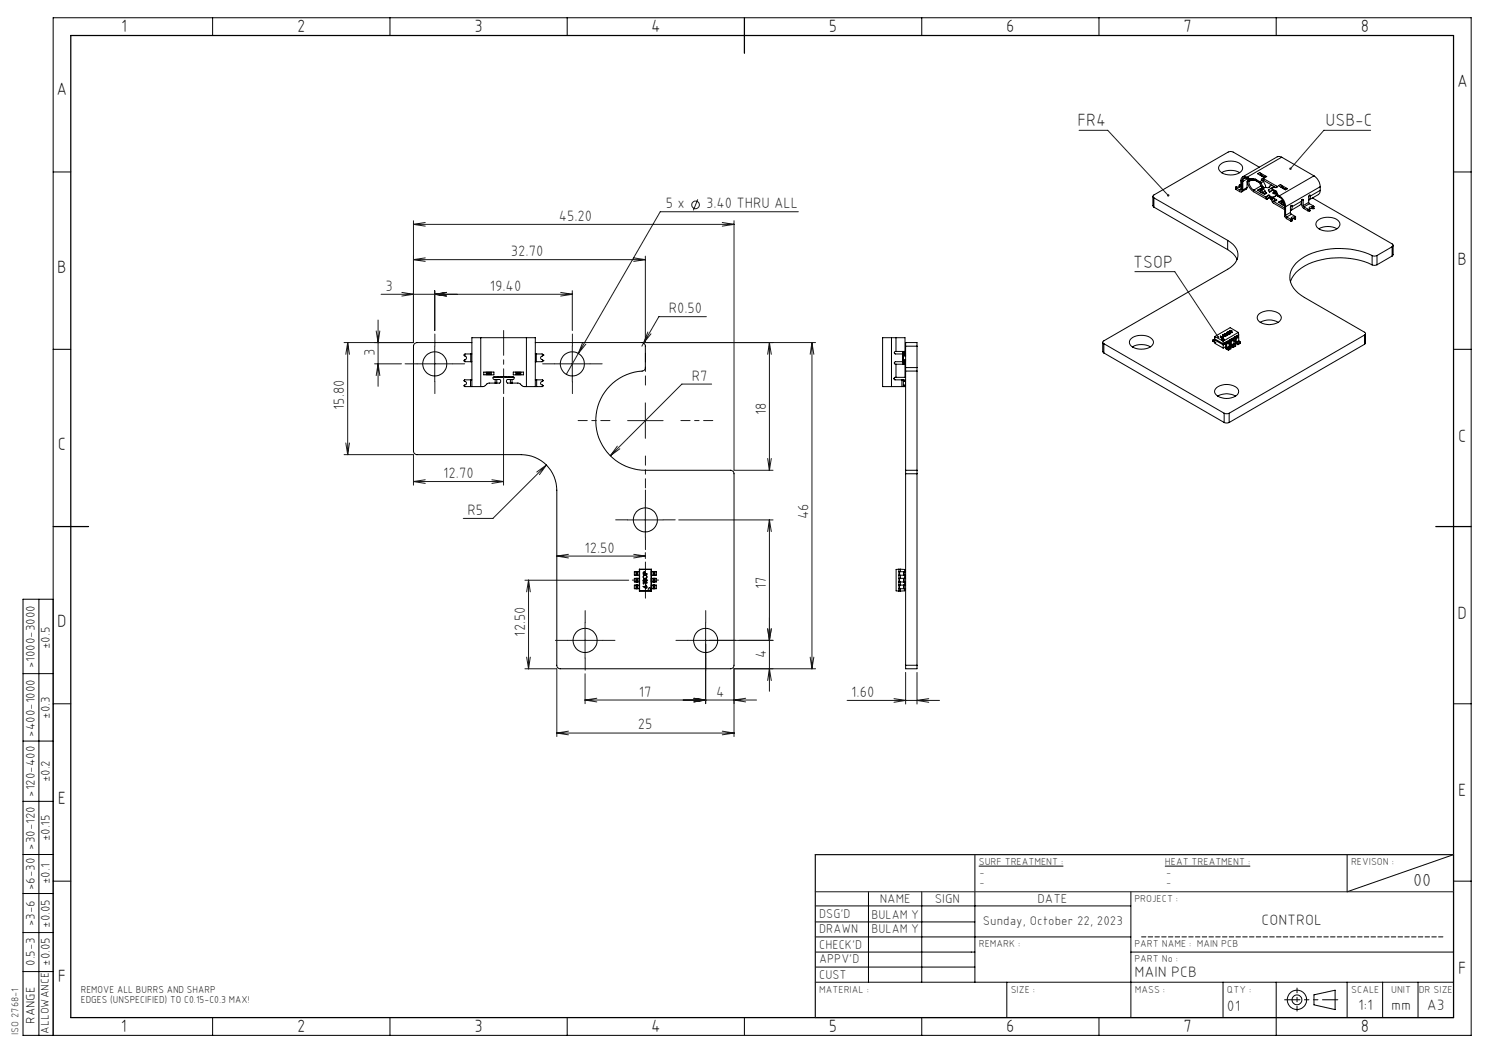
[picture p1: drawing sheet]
<svg xmlns="http://www.w3.org/2000/svg" width="420mm" height="297mm" viewBox="0 0 420 297" stroke-linecap="round" stroke-linejoin="round" font-family="sans-serif">
<g fill="none" stroke="#191924" stroke-width=".28">
<path d="M304.4 36.8h8.1l17 18.3M386.6 36.8h-13.2l-9.4 10.8M196.8 56.2l-1.2 3.1M225.2 59.7h-39l-23.1 40M116.6 62.3v34.3h-19.6M116.6 73.2h65.4M116.6 73.2l3.3 .5M116.6 63.3h90.4M116.6 63.3l3.3 .5M119.9 72.7l-3.3 .5M119.9 62.8l-3.3 .5M178.8 72.7l3.2 .5"/>
<path d="M182 72.2v24.4h48M182 73.2l-3.2 .5M203.7 62.8l3.3 .5M207 62.3v70.3h11.1M207 63.3l-3.3 .5M320.1 76.6h11.3l12.2 18.5M98.1 96.6v31.6M98.1 96.6l.5 3.3M98.1 96.6l-.6 3.3M106.1 93.3l.5 3.3 .5-3.3M106.6 90.3v18.7M107.5 83h53.9"/>
<path d="M113.3 82.5l3.3 .5-3.3 .5M122.6 82v11.2M122.6 97.6v10M125.9 82.5l-3.3 .5 3.3 .5M158.2 82.5l3.2 .5M161.4 82v11.2M161.4 97.6v10M161.4 83l-3.2 .5M163.1 99.7l-3.4 5.9M164.4 96.6l-1.3 3.1M165.2 97.1l-2.1 2.6M181.5 96.8l-.5 .8"/>
<path d="M182.7 93.7l-1.2 3.1M183.6 94.2l-2.1 2.6M199.2 89.3h-13.4l-4.3 7.5M217 96.6v36M217 96.6l.6 3.3M217 96.6l-.5 3.3M229 96.6v92M229 96.6l.6 3.3M229 96.6l-.5 3.3M105.7 102.6h7.5M106.1 105.9l.5-3.3 .5 3.3M117.7 102.6h9.9"/>
<path d="M142 112v24.8M156.5 102.6h9.9M177 118.6h10M182 113.6v10M200.7 108.3h-8.4l-20.1 20.2M97 128.2h19.6v8.6M97.5 125l.6 3.2M98.6 125l-.5 3.2M116.6 135.8h25.4M116.6 135.8l3.3 .5M119.9 135.3l-3.3 .5M138.7 135.3l3.3 .5"/>
<path d="M142 135.8l-3.3 .5M154.1 131.2l-15.1 15h-8.3M154.1 131.2l-2.7 1.9M154.1 131.2l-1.9 2.7M174.1 125.8l-1.9 2.7M174.8 126.6l-2.6 1.9M216.5 129.3l.5 3.3M217.6 129.3l-.6 3.3M157.1 156.8h24.9M157.1 156.8l3.2 .6M160.3 156.3l-3.2 .5M177 146.6h10"/>
<path d="M178.8 156.3l3.2 .5M182 141.6v10M182 155.9v1.6M182 156.8l-3.2 .6M191.5 146.6h26.6M217 146.6v48.4M217 146.6l.6 3.3M217 146.6l-.5 3.3M148.1 163.7h29.2M149.1 163.7v24.9M149.1 163.7l.5 3.2M149.1 163.7l-.5 3.2"/>
<path d="M165 175.6v10M199 175.6v22.9M216.5 177.3l.5 3.3 .6-3.3M148.1 188.6h9v19.1M148.6 185.3l.5 3.3M149.6 185.3l-.5 3.3M160.1 180.6h9.9M165 190v8.5M165 197.4h48.4M165 197.4l3.3 .6M168.3 197l-3.3 .4M195.7 197l3.3 .4-3.3 .6"/>
<path d="M210.3 197l-3.3 .4 3.3 .6M216.5 191.9l.5-3.3 .6 3.3M218.1 180.6h-24.1M228.5 185.3l.5 3.3M229.6 185.3l-.6 3.3M230 188.6h-23v19.1M238.9 197.6h26.1M252.2 197.1l3.2 .5-3.2 .5M255.4 189.6v9M258.7 189.6v9M262 197.1l-3.3 .5 3.3 .5M157.1 206.8h49.9"/>
<path d="M157.1 206.8l3.2 .5M160.3 206.2l-3.2 .6M203.7 206.2l3.3 .6M207 206.8l-3.3 .5M230 251.5h180"/>
<circle cx="196.2" cy="57.8" r="1.08"/>
</g>
<g fill="none" stroke="#000" stroke-width=".28">
<path d="M60 5v5M110 5v5M160 5v5M260 5v5M310 5v5M360 5v5M15 48.5h5M410 48.5h5M15 98.5h5M410 98.5h5M11 169v123M15 169h-8.5v123h408.5v-287h-400v287"/>
<path d="M6.5 190h8.5M15 198.5h5M410 198.5h5M6.5 209h8.5M6.5 226h8.5M6.5 241h8.5M6.5 252h8.5M15 248.5h5M230 255.5h89M245 251.5v25.5M260 251.5v25.5M275 241v36"/>
<path d="M276.1 244.3h23.8M319 251.5v35.5M328.6 244.3h24.1M380 241v10.5l30-10.5v46h-180M410 248.5h5M6.5 274h8.5M6.5 263h8.5M230 268.5h45M230 277h180M230 272.8h45M230 260h45M230 264.3h89"/>
<path d="M284 277v10M319 268.5h91M345 277v10M360 277v15M380 277v10M390 277v10M400 277v10M60 287v5M110 287v5M160 287v5M210 287v5M260 287v5"/>
<path d="M310 287v5M370.6 280.6l6-1.3v5.5l-6-1.4z"/>
<circle cx="365.8" cy="282" r="1.38"/>
<circle cx="365.8" cy="282" r="2.72"/>
</g>
<path d="M142.1 93.2v17.8" fill="none" stroke="#191924" stroke-width=".28" stroke-dasharray="15.2 1.3 1.3 1.3" stroke-dashoffset="8.2"/>
<path d="M182.1 168.7v-10.2" fill="none" stroke="#191924" stroke-width=".28" stroke-dasharray="15.2 1.3 1.3 1.3" stroke-dashoffset="12"/>
<path d="M178.4 163.6h7.4" fill="none" stroke="#191924" stroke-width=".28" stroke-dasharray="15.2 1.3 1.3 1.3" stroke-dashoffset="13.4"/>
<g fill="none" stroke="#191924" stroke-width=".28" stroke-dasharray="15.2 1.3 1.3 1.3">
<path d="M122.7 97.6v-3.4M161.5 97.6v-3.4M117.7 102.6h-3.4M122.7 107.6v3.4M127.7 102.6h3.4M156.5 102.6h-3.4M161.5 107.6v3.4M166.5 102.6h3.4M177.1 146.6h-3.4M182.1 141.6v-3.4M182.1 151.6v3.4M187.1 146.6h3.4"/>
<path d="M165.1 175.6v-3.4M199.1 175.6v-3.4M160.1 180.6h-3.4M165.1 185.6v3.4M170.1 180.6h3.4M194.1 180.6h-3.4M199.1 185.6v3.4M204.1 180.6h3.4"/>
</g>
<path d="M172.1 118.6h-9M182.1 108.6v-9M192.1 118.6h9M182.1 128.6v9" fill="none" stroke="#191924" stroke-width=".28" stroke-dasharray="15.2 1.3 1.3 1.3" stroke-dashoffset="12.6"/>
<path d="M365.9 278.7v6.5" fill="none" stroke="#000" stroke-width=".28" stroke-dasharray="15.2 1.3 1.3 1.3" stroke-dashoffset="13.9"/>
<path d="M407 264.3h-85" fill="none" stroke="#000" stroke-width=".28" stroke-dasharray="1.3 .6"/>
<path d="M377.4 282h-15.1" fill="none" stroke="#000" stroke-width=".28" stroke-dasharray="6.3 1.3 1.3 1.3 1.3 1.3" stroke-dashoffset="2"/>
<path d="M20 10h390v277h-390zM210 5v10M15 148.5h10M405 148.5h10" fill="none" stroke="#000" stroke-width=".35"/>
<path d="M410 241h-180v46" fill="none" stroke="#191924" stroke-width=".35"/>
<path d="M329.3 54.8l-.1 .5 .5 .1-.2-.3 .2 .2 .1-.4zM363.7 47.4v.4l.3-.2-.2 .2a.33 .33 0 0 0 .4 0 .33 .33 0 0 0 0-.5 .33 .33 0 0 0-.5 .1zM343.3 94.9l.1 .5h.4l-.2-.3 .3 .2-.1-.5z" fill="#191924"/>
<g fill="none" stroke="#000" stroke-width=".28">
<path d="M325.2 55.4v2.6l.3 .4M325.5 55.8l20.8 12M325.5 55.8v2.6M325.5 58.4l20.8 12M344.3 46.3a4.8 4.8 0 0 1 6 .3 1.61 1.61 0 0 1-1.3 2.4 4.3 4.3 0 0 1-5.2-1.2 1.28 1.28 0 0 1 .5-1.5zM344.6 48.7a5.1 5.1 0 0 1 5.1 0M348.5 52.8l.1 .6M348.6 53.4l1.2 .7h.5M348.6 52.9v.5M348.6 52.9l1.1 .7M349.5 52.7l.1 .1M349.5 52.2v.5"/>
<path d="M349.6 52.3a.46 .46 0 0 1-.2 .5 .46 .46 0 0 1-.6-.1l-.2 .2M349.6 52.3v.4M350 53.4l-.3 .2M350 52.2l-.3-.1-.1 .2M350.3 51.2v2.9M350.3 51.2h.3M350.6 53.6l-.3 .5M350.6 51.2v2.4M351.8 50a1.09 1.09 0 0 0-1.3-.1 1.09 1.09 0 0 0-.5 1.1v2.4M351.8 50.3a.9 .9 0 0 0-1.1-.1 .9 .9 0 0 0-.4 1M351.8 52.9l-.2 .4-1.4 .8M351.8 50l.4 .2"/>
<path d="M351.8 50.3l.4 .2M351.8 50.3l.1 .1M351.8 52.9l-1.2 .7M351.8 51.1a3.9 3.9 0 0 0 1.9 3l3.7 2M351.9 50.4l1 .4M351.9 50.4a.81 .81 0 0 0-1-.1 .81 .81 0 0 0-.3 .9M351.9 50.4l-1.3 .8M352 50.9l.2 .1M352 50.9l-.2 .4v1.6M352.2 50.2l.7 .2M352.2 50.5l2 .4M352.2 50.2v.3"/>
<path d="M352.2 51.2a3.1 3.1 0 0 0 1.5 2.4M352.2 51v.2M352.9 50.4h.6M352.9 50.4v.4M352.9 50.8h.6M353 50.8l-.8 .4M353.5 50.4l.7 .1M353.5 50.8l.8 .2M353.5 50.4v.4M353.7 53.6l3.4 2M354.2 50.5l1.2 .8M354.2 50.9l1 .6"/>
<path d="M354.2 50.5v.4M354.2 50.9l.1 .1M354.3 51l.9 .5M354.7 53.7l.7 .4M355.1 53.5l.5 .1M355.1 53.5l-.4 .2M355.2 47.2l-7.4-4.3-1.2-.1-21.1 12.2a.43 .43 0 0 0-.3 .4 .43 .43 0 0 0 .3 .4M355.2 51.5l.7 1.3M355.3 48.7l.5 .5M355.3 48.7l-.6 .3 2 1.2 .6-.4M355.3 48.7l2 1.1M355.4 51.3l.3 .3"/>
<path d="M355.4 54.1l.6 .3M355.5 53.4l-.8 .3M355.6 53.6l.2 .1M355.7 51.6l.5 1.1M355.7 52.4l-2 1.2M355.8 49.2l.2 .4M355.8 49.2l-.4 .2M355.8 53.7l.5 .6M355.9 52.8l.4 .3 .5-.2M356 49.6h.1M356 49.6l.2 .2M356 54.4l.7 .4"/>
<path d="M356 49.6l.6 .3M356 49.6h-.2M356.1 50.8l.3 .4M356.1 50.8l.3 .1M356.1 50.8l-.7 .5M356.2 53.3l-.5-.1-.6 .3M356.2 49.8l.2 .1M356.2 53.3l-.6 .3M356.2 53.3l.2 .1M356.2 49.8h-.1M356.2 52.7l-.3 .1M356.3 54.3l.2 .3"/>
<path d="M356.4 51.2l.5 1.1a.41 .41 0 0 1-.1 .6 .41 .41 0 0 1-.6-.2M356.4 49.9h.2M356.4 53.4l.5 .5M356.4 51.2l-.7 .4M356.4 53.4l-.6 .3M356.4 49.9h-.1M356.4 50.4l-.6 .1 .3 .3M356.4 50.4l3.8 2.1M356.4 50.4v.5M356.4 50.9l3.5 2M356.5 54.6l.2 .2M356.6 49.9h.1"/>
<path d="M356.9 53.9l-.6 .4M356.9 53.9l.2 .4M357.1 55.6h.1M357.1 54.3l.2 .2-.6 .3M357.1 54.3l-.6 .3M357.3 49.8l-.5-.1-.4 .3M357.5 55.3l.5-.3 .3 .5M357.5 55.3l-.4 .3M357.5 55.3l.3 .5M357.8 55.1l-.3 .2M357.8 55.8l.5-.3-.5 .4M357.8 55.9h.1"/>
<path d="M357.8 53.6l.3 .6M357.8 55.9l-.4 .2M357.8 53.6l.3 .5M357.8 55.8l-.4 .3M358.1 55.7l.4 .2M358.1 52.5a.67 .67 0 0 1-.5 .5 .67 .67 0 0 1-.7-.3M358.1 52.5l-.2 .4M358.1 55.2l.7 .4M358.4 53.2h.3M358.4 53.2l-.6 .4M358.5 56.2l.7 1.1 3.1 1.8M358.7 53.2l1.2 .7"/>
<path d="M358.7 52.2l-.6 .3M358.8 56a.25 .25 0 0 1 .1-.4 .25 .25 0 0 1 .3 .2l.5 .8M358.8 53.6l1.1 .6M358.8 53.6l-.7 .5M358.8 56l-.3 .2M358.8 56l.4 .8M358.9 53.6l-.8 .5M358.9 55.6l-.4 .2v.4M359.1 54.4v.1M359.2 54.3v.3l1 .1M359.2 54.3v.1M359.2 56.8l3.1 1.9"/>
<path d="M359.3 55.9l.8 .4M359.3 54.6l.8 .1M359.3 54.6h.1M359.4 52.8l-.2-.1-.8 .5M359.4 52.8l-.7 .4M359.7 54.1l-.6 .3 .2 .2M359.7 56.6l-.5 .2M359.7 56.6v.1M359.7 54l-.5 .3M359.9 54.2l.6 .8M359.9 53.9l.3 .2v.9l.3 .3M359.9 53.9v.3"/>
<path d="M360.1 56.3a.25 .25 0 0 1-.1 .4 .25 .25 0 0 1-.3-.1M360.1 56.3v.3M360.1 54.7h.1M360.2 52.5v.1a.44 .44 0 0 1-.3 .4 .44 .44 0 0 1-.5-.2M360.2 52.5v.4M360.2 55l-1 .7 1-.6M360.5 55.3a3.2 3.2 0 0 1 1.8 2.8v2.9l.5 .6 1.3 .7M360.5 55v.3M360.5 55l.4 .2M360.5 55.3l.4 .3M360.6 57l.7 .5M360.9 55.2a3.7 3.7 0 0 1 1.7 3.1"/>
<path d="M361 57h-.4M361 57h.5M361.1 52.1l.6 .5M361.1 52.1l-.5 .3 2 1.1 .5-.3M361.1 52.1l2 1.1M361.3 57.5l.6 .3M361.4 56.8l-.8 .2M361.5 57l.2 .1M361.5 44.3l-.6-.2-.6 .1-9.8 5.7M361.5 44.3l-9.7 5.7M361.5 44.3l9.1 5.3M361.7 52.6l.1 .3"/>
<path d="M361.7 52.6l-.4 .2M361.7 57.1l.5 .5M361.8 52.9h.1M361.8 52.9l-.1 .1M361.9 52.9l.2 .3M361.9 56.6l-.9 .4M361.9 52.9l.5 .4M361.9 57.8l.4 .3M362 56.8l-.5 .2M362.1 53.2l.2 .1M362.1 53.2h-.1M362.1 56.9l-.4 .2"/>
<path d="M362.2 57.6l.1 .3M362.3 53.3h.1M362.3 53.3h-.1M362.3 57.6h-.1M362.4 53.3h.1M362.6 58.3v2.4M363.1 53.2l-.3-.1-.5 .3M364 59.9l.3 .5M364 59.9l-1.4 .8M364 58.1v.4M364.3 58l.2 .1M364.3 58l-.3 .3v1.6"/>
<path d="M364.5 58.1v.2M367.1 56.8l-.3 .9-2.8 1.7 .3-.4 .2-.7M367.1 56.8l-2.6 1.5M367.2 56.5l.1 1.8 1.6 1.2M367.2 56.3v.2M367.3 56.3l-.1 .2M367.4 56.2l.2 .2M367.4 56.2l-.3 .6M367.6 58l.2 .3M367.6 56.4v1.6M367.8 58.3l1.1 .7M368.9 59.5h.5"/>
<path d="M368.9 59h.5M368.9 59v.5M369.1 57.1l.3 .4M369.1 57.1l-1.5 .9M369.2 55.2l-.1 .3M369.4 57.5l1.1 .6v.2M369.4 59.5h.1M369.4 57.5l-1.6 .8M369.4 55.1l.2 .1M369.4 55.1l-.3 .2v1.8M369.6 55.2v.1M370.1 58.4a.4 .4 0 0 0-.5-.1 .4 .4 0 0 0-.2 .5v.7"/>
<path d="M370.1 58.8l-.6 .1-.1 .6M370.1 58.8h.4M370.1 58.4v.4M370.2 55.8l22.5 13a.43 .43 0 0 1 .3 .4 .43 .43 0 0 1-.3 .4M370.5 58.3h.1M370.5 58.3l-.4 .1M370.5 58.8h.1M370.5 58.3v.5M370.6 58.2l-.1 .6M370.6 49.6a4.1 4.1 0 0 1 1.8 3.1M370.6 49.6l-9.7 5.6M372.4 53.7l-.1 .7-.4 .5-2.8 1.5 .4-.4 .1-.7"/>
<path d="M372.4 52.7l-9.8 5.6M372.4 52.7v1M372.4 53.7l-2.8 1.6M346.3 67.8a4.4 4.4 0 0 1 2.5 5.8 6.3 6.3 0 0 1-2.5 2.3l-34.9 20.2a.42 .42 0 0 0-.4 .4 .42 .42 0 0 0 .4 .4M346.3 70.4a5.9 5.9 0 0 1 2.6 2.8M346.3 67.8v2.6M362.6 60.7l.3 .5M362.9 61.2l1.2 .6M364.1 61.8h.2M364.1 62.3h.2M364.1 61.8v.5M364.3 60.4l1.1 .7v.2"/>
<path d="M364.3 60.4l-1.4 .8M364.3 61.8h.1M364.3 61.8v.5M364.3 62.3h.1M365.1 61.3h.3M365.1 61.3h-.8l.1 .5M365.1 61.7h-.7v.6M365.1 61.7h.3M365.1 61.3v.4M365.4 61.3v.4M365.4 61.7h.1M365.4 61.2v.5"/>
<path d="M371.4 62.5a4.7 4.7 0 0 1 6.3 0 1.83 1.83 0 0 1-1.9 2.5 4.2 4.2 0 0 1-4.6-1.4zM372 64.5a5.3 5.3 0 0 1 5.1 0M387 72.1a21.6 21.6 0 0 0-19.9 .9 5.7 5.7 0 0 0-2.3 8.2 9.6 9.6 0 0 0 3.1 2.7l17 9.8a.43 .43 0 0 1 .3 .4 .43 .43 0 0 1-.3 .4M387 72.1l.7 .1 .7-.1M387 74.7a21.8 21.8 0 0 0-19.9 .9 7.4 7.4 0 0 0-3.1 3.9M387 72.1v2.6M388.4 74.7l-.7 .2-.7-.2M388.4 72.1v2.6M392.7 69.6l-4.3 2.5M392.7 69.6v2.6M392.7 72.2l-4.3 2.5M393 69.2v2.6l-.3 .4"/>
<path d="M132.8 99.8h.3M132.8 99.8h-1.7l-.2 .4M132.8 99.8v2.2M133.1 96.6h-15.4a1.09 1.09 0 0 0-1.1 1v29.6a1.02 1.02 0 0 0 1.1 1h29.3a10 10 0 0 1 10.1 10.1v49.3a.96 .96 0 0 0 .9 1h48.1a.96 .96 0 0 0 .9-1v-54a.96 .96 0 0 0-.9-1h-24.1a14 14 0 0 1-13.9-13.7 14 14 0 0 1 13.4-14.3l.5-.7v-6.3a1.02 1.02 0 0 0-1-1h-30M135.6 95.2h-2.5v13.8M135.6 95.2v13.8M135.6 95.2h12.9M148.5 95.2h2.5v13.8M148.5 95.2v13.8M151 99.8h.3M151.3 99.8h1.6l.3 .4M151.3 99.8v2.2"/>
<path d="M251.5 95.2h-2.5v13.8h2.5M251.5 95.2h1.2M251.5 95.2v13.8M252.7 99.1a.36 .36 0 0 0-.4 .3 .36 .36 0 0 0 .3 .4h2M252.7 99.1h2.6M252.7 95.2h2.6v3.9M252.7 95.2v3.9M254.6 99.8h.2M254.6 99.8v2.2M254.7 99.1v.3M254.7 99.4h.6M254.7 99.4v.4"/>
<path d="M254.8 99.8v.4M254.8 99.8h.6M255.3 99.1v.3M255.3 99.4v.4M255.4 97.6v-1h3.3v1M255.4 97.6v6.1M255.4 97.6h3.3M258.7 97.6v6.1M311 96.6v2.6l.4 .4M311.4 96.9l33.9 19.7M311.4 99.6l33.9 19.6M311.4 96.9v2.7"/>
<path d="M319.1 95.5a4.5 4.5 0 0 1 6.2 .7 2.31 2.31 0 0 1-2.7 2.3 3.7 3.7 0 0 1-4-1.6 1.33 1.33 0 0 1 .5-1.4zM319.4 97.9a5.1 5.1 0 0 1 5.1 0M342.1 95.9v.4l.6 .3M342.1 95.9l.3 .2M342.5 96l-.1 .1M342.6 95.6l-.5 .3M342.6 95.9l2.4 1.4 .5-.3M342.6 95.6v.3M342.6 95.9l.1 1 2.3 1.3M342.7 95.1l-.2 .9M342.7 96.6h.1M342.7 94.9l-.1 .7"/>
<path d="M342.7 94.9l2.3 1.3M344.3 95h.1M344.3 94.8l.2 .5h.4M344.3 94.8l.2 .3M344.3 95l.2 .2M344.3 94.8v.2M344.5 95.1v.1M344.5 95h.4M344.5 95v.1M344.5 95.2h.1M344.5 95l.1 .4M344.7 95.7a.33 .33 0 0 1 .4-.1 .33 .33 0 0 1 .2 .4h-.5z"/>
<path d="M344.7 95.9l.3-.1 .3 .1M344.9 95.3v.1M344.9 94.9l.4-.1zM344.9 95v.3M344.9 95v.4M344.9 95.2l.1 .1M345 96.2v2M345.1 94.5h.1M345.1 94.4v.1M345.2 94.8v.1M345.2 94.3l-.1 .1M345.2 94.3l-.4 .2 1 .3-.7-.4"/>
<path d="M345.2 94.3v.1M345.4 94.3l.4 .1M345.5 94.1h.3l-.3 .2M345.5 94.1l-.1 .2M345.5 94.1v.2M345.5 94.3h-.1M345.5 97l.2 .2 .1 1.2 .7 .4M345.5 96.7l.7-.4 .5 .4M345.5 94.3h.2M345.5 96.7l.3 .2M345.5 94.3h.1M345.5 96.7v.3"/>
<path d="M345.7 94.3h.1M345.7 94.3v.1M345.8 97.8l-.8 .4M345.8 96.9l.2 .2M345.8 94.3h.5M345.8 94.4h.4v.1M345.8 94.3v.1M346 97.1v.9M346 98l.2 .3M346 94l.1 .1M346.2 93.7l-.1 .1a.51 .51 0 0 0 .5 .5 .51 .51 0 0 0 .5-.5l-.1-.1M346.2 93.7h.8"/>
<path d="M346.2 93.7l-.2 .2M346.2 98.3l.3 .2M346.2 94.5v.1M346.3 94.3v.3h-.4l.3-.1M346.3 94.1h.6M346.3 94.1l-.1-.1a.41 .41 0 0 1 .4-.3 .41 .41 0 0 1 .4 .3l-.1 .1M346.3 94.1v.1M346.3 94.3v.3M346.3 94.5h.1M346.5 98.5v.3M346.7 96.7l-.7 .4M346.7 96.7v.9"/>
<path d="M346.7 97.6l.2 .3M346.7 97.6l-.7 .4M346.9 96.2l.2 .2 .1 1.2 .6 .4M346.9 96.2l-1.1 .7M346.9 95.9l.3 .2M346.9 95.9v.3M346.9 93.5h.1M346.9 97.9l-.7 .4M346.9 97.9l.3 .1M346.9 93.3l-.2 .1 .9 .4-.4-.1M346.9 93.3v.2M346.9 94.1v.1"/>
<path d="M347 93.7v.1M347 94.1v-.2l.1 .2M347.1 93.2h.3M347.1 93.2l-.2 .1M347.1 93.2v.1M347.1 97l-.4 .2M347.1 93.6h.1M347.2 96.1l.1 .2M347.2 93.7h.1M347.2 98l-.7 .5M347.2 98v.4l-.7 .4M347.3 93.5v-.2l-.4 .1 .2 .2"/>
<path d="M347.3 93.5l-.2 .1M347.3 96.3l.1 1M347.4 97.3l.1 .2M347.4 93.3v.2M347.4 93.2l.1 .2M347.4 93.4h.1M347.4 93.2v.2M347.5 93.4l-.2 .1M347.5 97.5l.3 .2M347.8 97.7v.3M347.9 95.7l.2 .2M347.9 95.7l-.7 .4"/>
<path d="M347.9 95.7l-.3-.2-.7 .4M348.1 95.9l-.8 .4M348.1 95.9v1M348.1 96.9l.1 .2M348.1 96.9l-.7 .4M348.2 95.4l.2 .2 .1 1.2 .7 .4M348.2 95.4l-.4 .2M348.2 95.1l.3 .2M348.2 95.1v.3M348.2 97.1l-.7 .4M348.2 97.1l.3 .2M348.4 96.2l-.3 .2"/>
<path d="M348.5 95.3l.2 .2M348.5 97.3l-.7 .4M348.5 97.3v.3l-.7 .4M348.7 95.5v1M348.7 96.5l.2 .2M348.9 96.7l.3 .2M349.2 96.9v.3M349.3 94.9l.1 .2M349.3 94.9l-.4-.2-.7 .4M349.3 94.9l-.8 .4M349.3 93.8l-4.3 2.4M349.3 93.8l.1 .6"/>
<path d="M349.3 93.8l-2.3-1.4-4.3 2.5M349.4 95.1l-.7 .4M349.4 95.1v1M349.4 94.4l-4.4 2.5-2.4-1.3M349.4 94.4v.4M349.4 94.8l-.2 .1M349.4 94.8v.2M349.4 96.1l.2 .2M349.4 96.1l-.7 .4M349.6 96.3l-.7 .4M349.6 96.3l.3 .2M349.9 96.5l-.7 .4"/>
<path d="M349.9 96.5v.3l-.7 .4M355.2 88.5a4.8 4.8 0 0 1 5.9 .4 1.81 1.81 0 0 1-1.8 2.5 4.3 4.3 0 0 1-4.6-1.4 1.36 1.36 0 0 1 .5-1.5zM355.5 90.9a5.1 5.1 0 0 1 5 0M384.9 94.5l-38.2 22.1M384.9 94.5v2.6M384.9 97.1l-38.2 22.1M385.2 94.1v2.7l-.3 .3M130.9 108.8l.2 .2h1.6M130.9 100.2v.1a.65 .65 0 0 1 .7 .6 .65 .65 0 0 1-.6 .7l-.1 .1M130.9 100.2h.1M130.9 101.7l.2 .3h1.7M130.9 101.7h.1"/>
<path d="M130.9 108.8h.1M132.7 107.1h.4M132.7 109h.4M132.7 107.1h-1.7l-.1 .4a.58 .58 0 0 1 .6 .5 .58 .58 0 0 1-.5 .6l-.1 .2M132.7 107.1v1.9M132.8 102h.3M133.1 109h2.5M136.5 104.9h2.8v.8h-2.8zM137.2 104.9v.8M137.4 104.9v.8M137.7 104.9v.8M138 104.9v.8"/>
<path d="M138.3 104.9v.8M138.6 104.9v.8M139.7 107a.41 .41 0 0 1-.6-.2 .41 .41 0 0 1 .4-.5h5.1a.41 .41 0 0 1 .4 .5 .41 .41 0 0 1-.6 .2M139.7 108.1h-1.9l-1.1 .8-1.1 .1M139.7 107h.4M139.7 108.1h.4M139.7 107v1.1M140.1 107h.8a.57 .57 0 0 1 .3 .5 .57 .57 0 0 1-.3 .6h-.8M140.1 107v1.1M140.5 106.4h.1M140.5 106.3v.1M141.3 106.3l-.2 .1"/>
<path d="M141.8 106.3l-.1 .1h-2.6M142.3 106.3l.1 .1h2.6M142.8 106.3l.1 .1M143.5 106.3v.1M144 107h.4M144 108.1h.4M144 107h-.8a.57 .57 0 0 0-.4 .5 .57 .57 0 0 0 .4 .6h.8M144 107v1.1M144.4 108.1h1.9l1.2 .9h1M144.4 107v1.1M144.8 104.9h2.8v.8h-2.8zM145.5 104.9v.8"/>
<path d="M145.8 104.9v.8M146 104.9v.8M146.3 104.9v.8M146.6 104.9v.8M146.9 104.9v.8M148.5 109h2.5M151 107.1h.4M151 109h.4M151 102h.3M151.4 107.1h1.7l.1 .4a.58 .58 0 0 0-.7 .5 .58 .58 0 0 0 .6 .6l.1 .2M151.4 107.1v1.9M153.2 108.8l-.2 .2h-1.6"/>
<path d="M153.2 100.2v.1a.62 .62 0 0 0-.6 .5 .62 .62 0 0 0 .5 .7l.1 .2M153.2 101.7h.1M153.2 101.7l-.2 .3h-1.7M153.2 100.2h.1M153.2 108.8h.1M251.5 109h2.9M252.7 106.4h-.2a.35 .35 0 0 0-.3 .4 .35 .35 0 0 0 .3 .3h1.9M252.7 102.7h2.6M252.7 102.7v3.7M254.4 109h.4M254.4 107.1h.4M254.4 107.1v1.9"/>
<path d="M254.6 102h.2M254.6 102h-2a.36 .36 0 0 0-.3 .4 .36 .36 0 0 0 .4 .3M254.7 102v.7M254.8 102l.2 .4M254.8 107.1h.6v.2M254.8 107.1v.2M254.8 108.6v.2M254.8 107.4v.2M254.8 108.8v.2M254.8 107.6v1M254.8 107.3h.6M254.8 108.6h.6"/>
<path d="M254.8 108.8h.6M254.8 107.3v.1M254.8 108.8h.1M254.8 107.4h.6M254.8 107.6h.6M254.8 100.2v.2M254.8 101.4v.3M254.8 101.7v.3M254.8 100.2h.1M254.8 101.7h.1M254.8 100.4v1M254.8 102h.6"/>
<path d="M254.8 100.2h.6M254.8 100.4h.6M254.8 101.4h.6M254.8 101.7h.6M255 102.4v.3M255 102.4h.3M255.3 102.7v3.7h-2.6M255.3 102.4v.3M255.3 102v.4M255.4 108.6v.2M255.4 107.4v.2M255.4 108.8v.2h-.6"/>
<path d="M255.4 107.6v1M255.4 107.3v.1M255.4 108.8h.1M255.4 103.7v1M255.4 104.7v27.9M255.4 103.7h3.3M255.4 104.7h3.3M258.7 103.7v1M258.7 104.7v27.9M343.2 109.3a4.8 4.8 0 0 1 5.9 .4 1.58 1.58 0 0 1-1.2 2.3 4.4 4.4 0 0 1-5.2-1.2 1.31 1.31 0 0 1 .5-1.5zM343.5 111.7a5.1 5.1 0 0 1 5 0M345.3 116.6l.5 .1 .9-.1"/>
<path d="M345.3 119.2l.5 .1 .9-.1M345.3 116.6v2.6M346.7 116.6v2.6M255.4 132.6v1M255.4 132.6h3.3M255.4 133.6v54M255.4 133.6h3.3M258.7 132.6v1M258.7 133.6v54M179.4 162.2h.2M179.4 161.3h.2M179.4 163.1h.2"/>
<path d="M179.4 164.1h.2M179.4 166h.2M179.4 165h.2M179.4 161.3h-.5v.9h.5M179.4 161.3v.9M179.4 163.1v1M179.4 165v1M179.4 163.1h-.5v1h.5M179.4 165h-.5v1h.5M179.6 162.2h.1M179.6 161.3h.1M179.6 161.3v.9"/>
<path d="M179.6 163.1v1M179.6 165v1M179.6 164.1h.1M179.6 163.1h.1M179.6 166h.1M179.6 165h.1M179.7 162.2h.1M179.7 161.3h.1M179.7 164.1h.1M179.7 163.1h.1M179.7 166h.1M179.7 165h.1"/>
<path d="M179.7 161.3v.9M179.7 163.1v1M179.7 165v1M179.8 161.3v.9M179.8 163.1v1M179.8 165v1M179.8 162.2h.5M179.8 161.3h.5M179.8 164.1h.5M179.8 163.1h.5M179.8 166h.5M179.8 165h.5"/>
<path d="M180.3 160.5v6.2M180.3 160.5l.1 .1M180.3 160.5h3.4M180.3 166.7h3.4M180.4 166.6h3.3M180.4 160.6v6M180.4 160.6h3.3M180.4 166.6l-.1 .1M181.4 164.1l.1 .3h1h-1l-.1 .3zM181.5 163.5h.1l-.1 .3 .2 .1 .3-.4a.27 .27 0 0 1 .5 .1 .27 .27 0 0 1-.3 .4l.2-.4-.4 .2a.28 .28 0 0 1-.4 .2 .28 .28 0 0 1-.1-.5zM181.5 165.4l.4 .3a.33 .33 0 0 1 .3-.4 .33 .33 0 0 1 .3 .4 .33 .33 0 0 1-.5 .1zM181.5 161.4v-.1a.37 .37 0 0 1 .5 .1 .37 .37 0 0 1 0 .5l.5 .1h-1.1z"/>
<path d="M181.6 161.4h.2l.1 .5h-.4zM182 164.7l.1 .4zM183.7 160.6v6M183.7 166.6v.1M183.7 162.2h.5M183.7 161.3h.5M183.7 164.1h.5M183.7 163.1h.5M183.7 166h.5M183.7 165h.5M183.7 160.5v6.2M183.7 160.5v.1"/>
<path d="M184.2 165h.2M184.2 166h.2M184.2 163.1h.2M184.2 164.1h.2M184.2 162.2h.2M184.2 161.3h.2M184.2 161.3v.9M184.2 163.1v1M184.2 165v1M184.4 162.2h.1M184.4 161.3h.1M184.4 164.1h.1"/>
<path d="M184.4 163.1h.1M184.4 166h.1M184.4 165h.1M184.4 161.3v.9M184.4 163.1v1M184.4 165v1M184.5 165h.2M184.5 166h.2M184.5 164.1h.2M184.5 163.1h.2M184.5 162.2h.2M184.5 161.3h.2"/>
<path d="M184.5 161.3v.9M184.5 163.1v1M184.5 165v1M184.7 161.3h.4v.9h-.4M184.7 163.1h.4v1h-.4M184.7 165h.4v1h-.4M184.7 161.3v.9M184.7 163.1v1M184.7 165v1M253.5 165h.3M253.5 166h.3M253.5 163.1h.3"/>
<path d="M253.5 164.1h.3M253.5 161.3h.3M253.5 162.2h.3M253.5 160.5h.5M253.5 166.7h.5M253.5 160.5v6.2M253.5 160.5l-.7 .1v6l.7 .1M253.8 162.2h1M253.8 161.3h1M253.8 164.1h1M253.8 163.1h1M253.8 166h1"/>
<path d="M253.8 165h1M253.8 161.3v.9M253.8 163.1v1M253.8 165v1M254 160.5l1.2 .1v.7M254 160.5v.8M254 162.2v.9M254 164.1v.9M254 166v.7M254.8 165h.3M254.8 166h.3M254.8 163.1h.3"/>
<path d="M254.8 164.1h.3M254.8 161.3h.3M254.8 162.2h.3M254.8 161.3v.9M254.8 163.1v1M254.8 165v1M255.1 162.2h.3M255.1 161.3h.3M255.1 164.1h.3M255.1 163.1h.3M255.1 166h.3M255.1 165h.3"/>
<path d="M255.1 161.3v.9M255.1 163.1v1M255.1 165v1M255.2 162.2v.9M255.2 164.1v.9M255.2 166v.6l-1.2 .1M255.4 187.6v1h3.3v-1M255.4 187.6h3.3"/>
<circle cx="344.7" cy="95.2" r=".18"/>
<circle cx="122.7" cy="102.6" r="3.4"/>
<circle cx="161.5" cy="102.6" r="3.4"/>
<circle cx="182" cy="146.6" r="3.4"/>
<circle cx="181.9" cy="162.7" r=".45"/>
<circle cx="182" cy="162.7" r=".55"/>
<circle cx="182.2" cy="165.6" r=".22"/>
<circle cx="183.2" cy="166.2" r=".35"/>
<circle cx="165.1" cy="180.6" r="3.4"/>
<circle cx="199" cy="180.6" r="3.4"/>
</g>
<g font-size="5">
<text x="34.2" y="9.1">1</text>
<text x="83.8" y="9.1">2</text>
<text x="133.8" y="9.1">3</text>
<text x="183.7" y="9.1">4</text>
<text x="233.8" y="9.1">5</text>
<text x="283.8" y="9.1">6</text>
<text x="333.8" y="9.1">7</text>
<text x="383.8" y="9.1">8</text>
<text x="16" y="26.9">A</text>
<text x="411" y="24.6">A</text>
<text x="16.2" y="76.9">B</text>
<text x="411.2" y="74.6">B</text>
<text x="411.3" y="124.6">C</text>
<text x="16.3" y="126.9">C</text>
<text x="16.2" y="176.9">D</text>
<text x="411.2" y="174.6">D</text>
<text x="16.3" y="226.9">E</text>
<text x="411.3" y="224.6">E</text>
<text x="411.3" y="274.6">F</text>
<text x="16.3" y="276.9">F</text>
<text x="34.1" y="291.1">1</text>
<text x="83.8" y="291.1">2</text>
<text x="133.8" y="291.1">3</text>
<text x="183.7" y="291.2">4</text>
<text x="233.8" y="291.1">5</text>
<text x="283.8" y="291.1">6</text>
<text x="333.8" y="291.2">7</text>
<text x="383.8" y="291.2">8</text>
</g>
<g font-size="5" fill="#191924">
<text x="303.9" y="35.6">FR4</text>
<text x="373.9" y="35.6">USB-C</text>
<text x="319.7" y="75.5">TSOP</text>
</g>
<text font-size="4.9" fill="#191924" x="398.6" y="249.9">00</text>
<g font-size="4.2" fill="#191924">
<text x="187.8" y="58.7">5 x</text>
<text x="199.2" y="58.7">3.40 THRU ALL</text>
<text x="157.6" y="62.3">45.20</text>
<text x="144.1" y="72.2">32.70</text>
<text x="108.7" y="82">3</text>
<text x="138.2" y="82">19.40</text>
<text x="188.6" y="88.3">R0.50</text>
<text x="105.7" y="100.3" transform="rotate(-90 105.7 100.3)">3</text>
<text x="195.1" y="107.3">R7</text>
<text x="97.1" y="115.6" transform="rotate(-90 97.1 115.6)">15.80</text>
<text x="216.1" y="117.1" transform="rotate(-90 216.1 117.1)">18</text>
<text x="125" y="134.8">12.70</text>
<text x="131.9" y="145.2">R5</text>
<text x="228.1" y="146.5" transform="rotate(-90 228.1 146.5)">46</text>
<text x="164.9" y="155.9">12.50</text>
<text x="216.1" y="166.2" transform="rotate(-90 216.1 166.2)">17</text>
<text x="148.1" y="179.6" transform="rotate(-90 148.1 179.6)">12.50</text>
<text x="216.1" y="185.6" transform="rotate(-90 216.1 185.6)">4</text>
<text x="180.2" y="196.5">17</text>
<text x="202" y="196.5">4</text>
<text x="240.1" y="196.6">1.60</text>
<text x="179.9" y="205.7">25</text>
<text x="355.9" y="260.8">CONTROL</text>
<text x="320" y="275.6">MAIN PCB</text>
<text x="346.1" y="285">01</text>
<text x="383.1" y="284.8">1:1</text>
<text x="392.4" y="284.8">mm</text>
<text x="402.5" y="284.8">A3</text>
</g>
<g font-size="3.6" fill="#191924">
<text x="248.1" y="254.6">NAME</text>
<text x="263.7" y="254.6">SIGN</text>
<text x="292.6" y="254.6">DATE</text>
<text x="231.1" y="258.9">DSG'D</text>
<text x="231.1" y="263.3">DRAWN</text>
<text x="245.8" y="263.3">BULAM Y</text>
<text x="245.8" y="259.3">BULAM Y</text>
<text x="231.1" y="267.5">CHECK'D</text>
<text x="231.1" y="271.6">APPV'D</text>
<text x="231.1" y="276">CUST</text>
</g>
<g font-size="3.5">
<text x="14.1" y="183.1" transform="rotate(-90 14.1 183.1)">±0.5</text>
<text x="9.8" y="188.5" transform="rotate(-90 9.8 188.5)">&gt;1000-3000</text>
<text x="14.1" y="202.8" transform="rotate(-90 14.1 202.8)">±0.3</text>
<text x="9.8" y="207.8" transform="rotate(-90 9.8 207.8)">&gt;400-1000</text>
<text x="14.1" y="220.7" transform="rotate(-90 14.1 220.7)">±0.2</text>
<text x="9.8" y="224.7" transform="rotate(-90 9.8 224.7)">&gt;120-400</text>
<text x="9.8" y="239.7" transform="rotate(-90 9.8 239.7)">&gt;30-120</text>
<text x="14.1" y="237.3" transform="rotate(-90 14.1 237.3)">±0.15</text>
<text x="9.8" y="251" transform="rotate(-90 9.8 251)">&gt;6-30</text>
<text x="14.1" y="249.3" transform="rotate(-90 14.1 249.3)">±0.1</text>
<text x="9.8" y="261.3" transform="rotate(-90 9.8 261.3)">&gt;3-6</text>
<text x="14.1" y="261.7" transform="rotate(-90 14.1 261.7)">±0.05</text>
<text x="9.8" y="272.4" transform="rotate(-90 9.8 272.4)">0.5-3</text>
<text x="14.1" y="272.4" transform="rotate(-90 14.1 272.4)">±0.05</text>
<text x="9.8" y="288.7" transform="rotate(-90 9.8 288.7)">RANGE</text>
</g>
<text font-size="3.5" fill="#191924" x="277.2" y="260.9">Sunday, October 22, 2023</text>
<text font-size="3.2" x="13.8" y="291.5" transform="rotate(-90 13.8 291.5)">ALLOWANCE</text>
<g font-size="2.8" fill="#191924">
<text x="276.1" y="244">SURF TREATMENT :</text>
<text x="328.6" y="244">HEAT TREATMENT :</text>
<text x="381.1" y="244">REVISON :</text>
<text x="276.3" y="250">-</text>
<text x="276.3" y="247">-</text>
<text x="329" y="250">-</text>
<text x="329" y="247">-</text>
<text x="320" y="254.4">PROJECT :</text>
<text x="276.1" y="267.2">REMARK :</text>
<text x="320" y="267.2">PART NAME : MAIN PCB</text>
<text x="320" y="271.4">PART No :</text>
<text x="231.1" y="279.9">MATERIAL :</text>
<text x="285.1" y="279.9">SIZE :</text>
<text x="320.1" y="279.9">MASS :</text>
<text x="346.1" y="279.9">QTY :</text>
<text x="381.1" y="279.9">SCALE</text>
<text x="392.4" y="279.9">UNIT</text>
<text x="400.2" y="279.9">DR SIZE</text>
<text x="5.3" y="291.9" transform="rotate(-90 5.3 291.9)">ISO 2768-1</text>
</g>
<g font-size="2.8">
<text x="22.8" y="280.1">REMOVE ALL BURRS AND SHARP</text>
<text x="22.8" y="283">EDGES (UNSPECIFIED) TO C0.15-C0.3 MAX!</text>
</g>
</svg>
